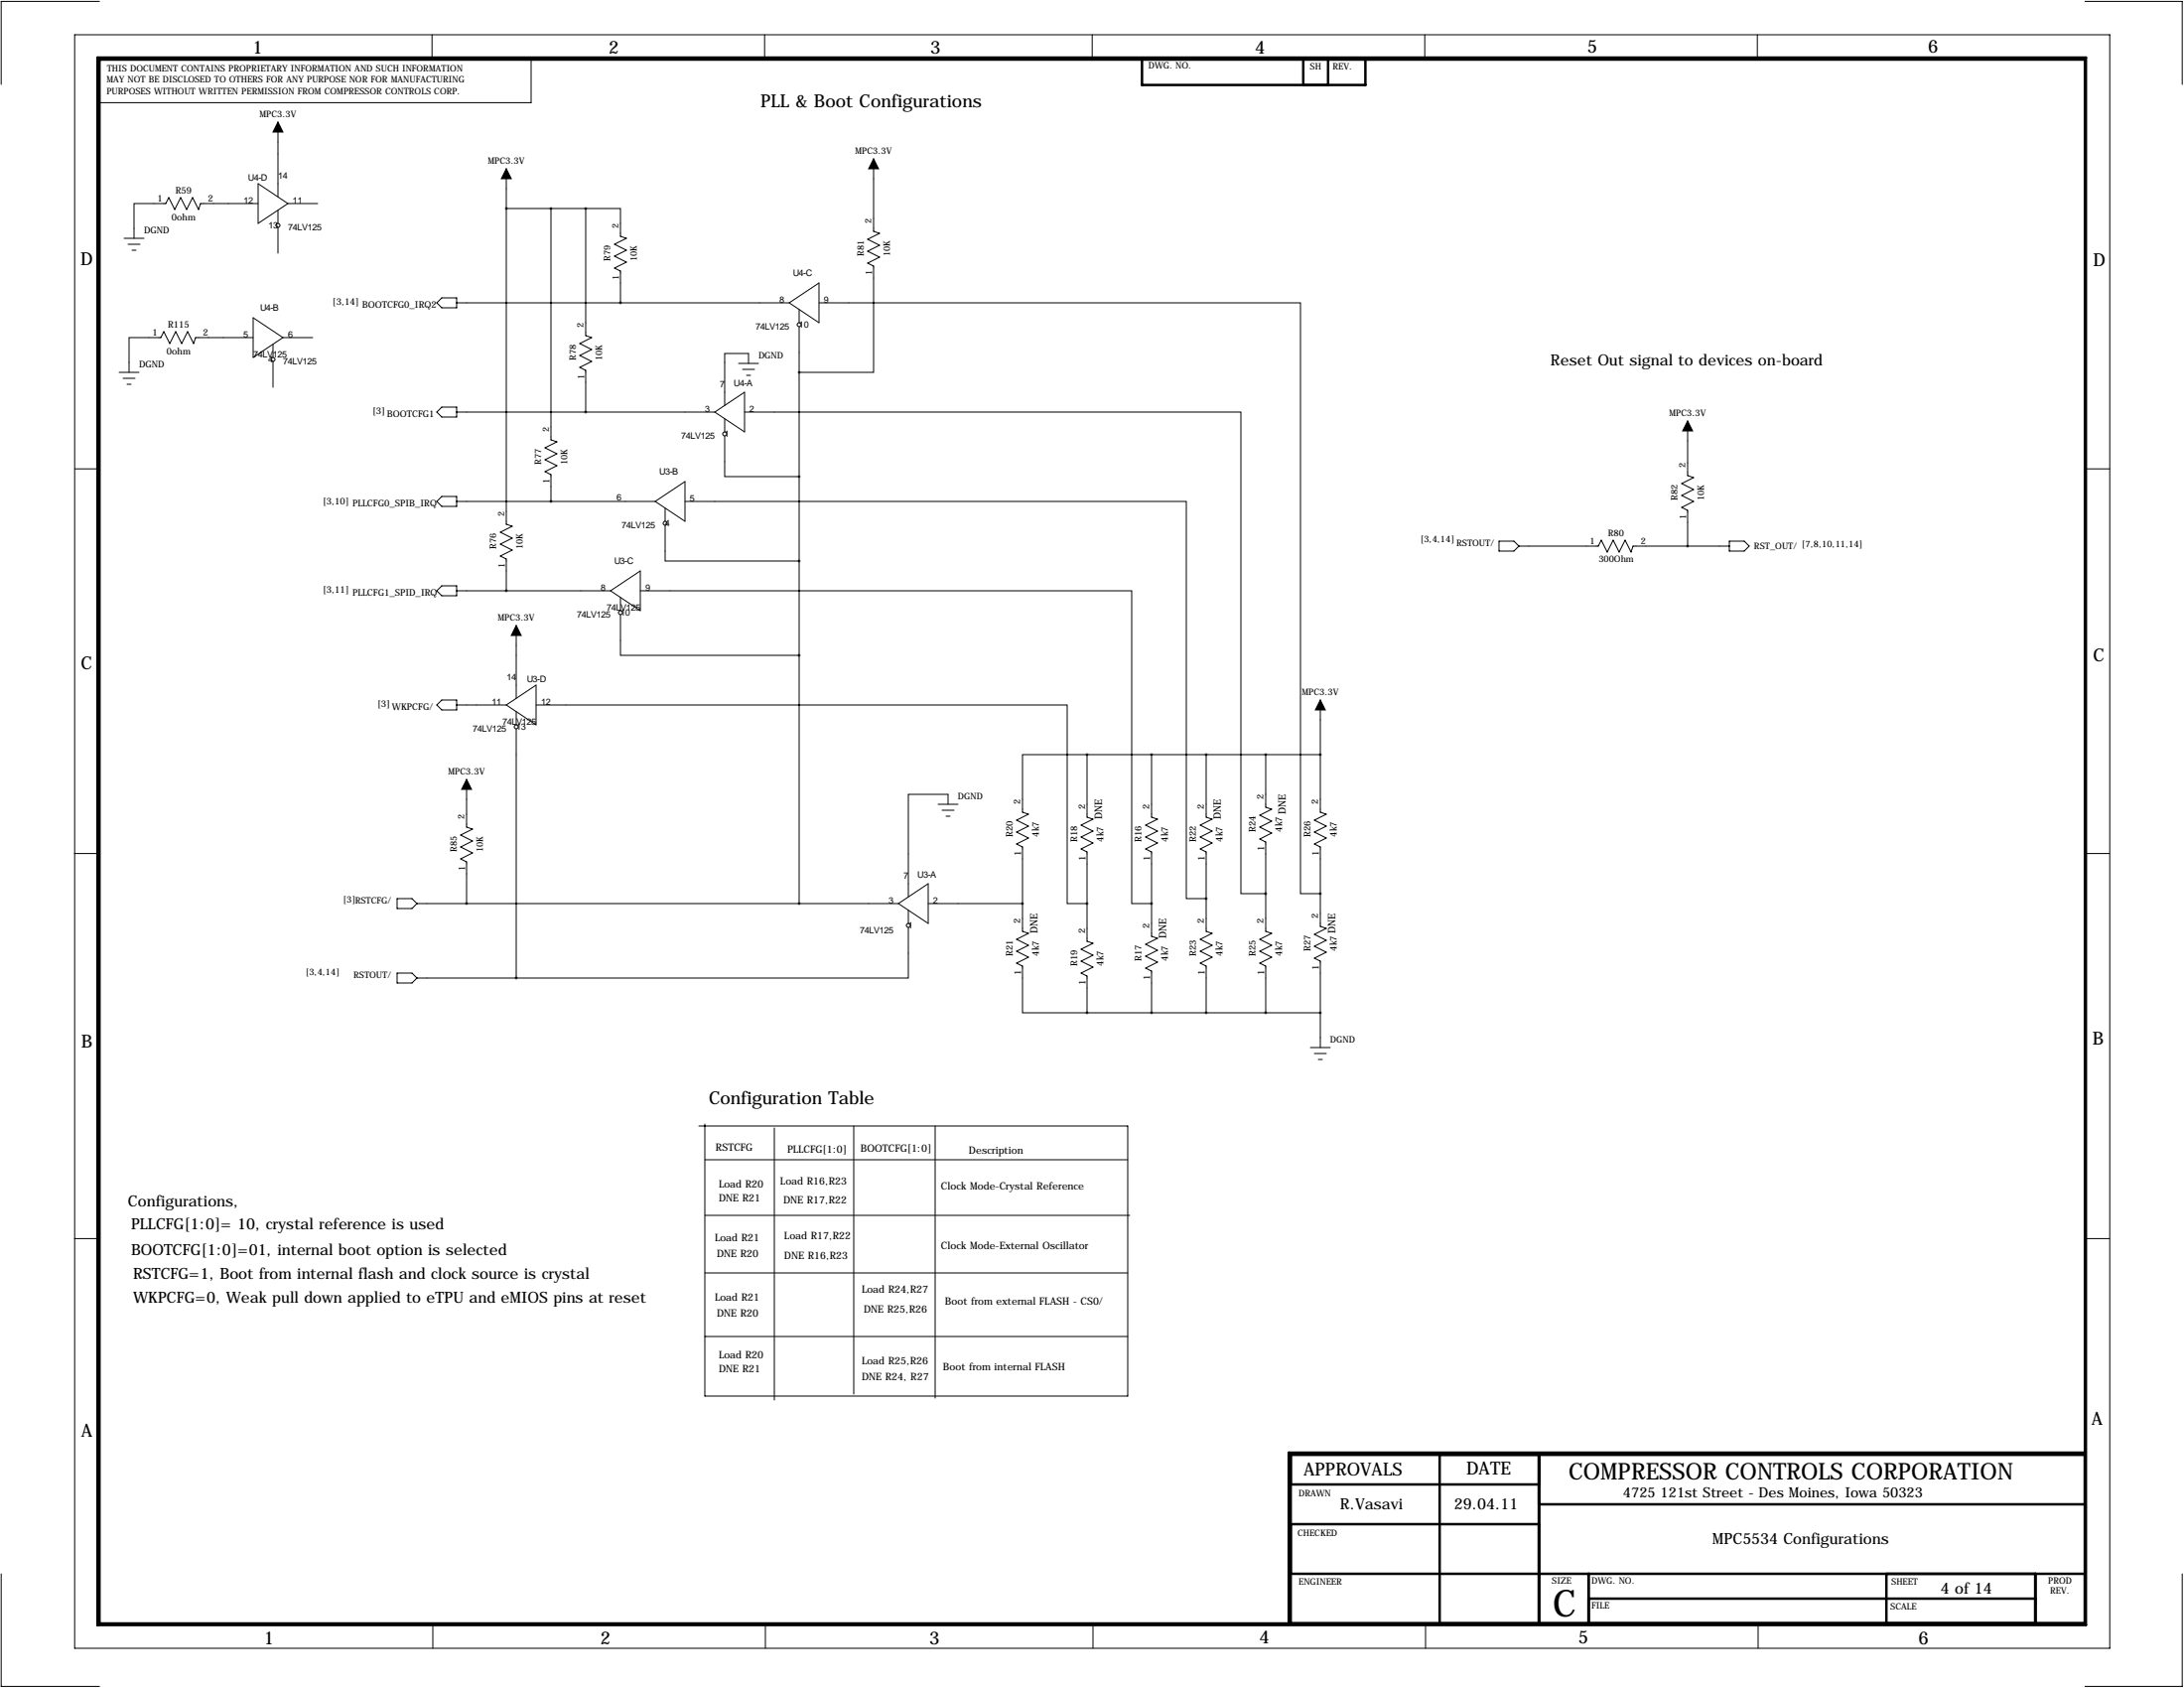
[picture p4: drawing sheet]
<svg xmlns="http://www.w3.org/2000/svg" width="559mm" height="432mm" viewBox="0 0 559 432" stroke-linecap="round" stroke-linejoin="round" font-family="sans-serif">
<g fill="none" stroke="#000" stroke-width=".25">
<path d="M19.1 8.9h520.7v412.7h-520.7zM25.5 .4h-25.2v21.2M110.5 8.9v6.3M143.1 15.2h-7.2v11.1h-110.9M195.6 8.9v6.3M279.5 8.9v6.3M364.5 8.9v6.3M449.6 8.9v6.3M533.5 .4h24.8v21.2M71.1 31.2v19.1M66 52.1h-14.7l-.5 1.5-1.5-3.1-1.5 3.1-1.6-3.1-1.5 3.1-1.5-3.1-.8 1.6h-8.1v8.9M66 47l7.7 5.1-7.7 5z"/>
<path d="M71.1 53.8v3.3M71.1 58.2v6.6M73.7 52.1h7.6M129.5 43.2v90.9l1.6 .5-3.1 1.5 3.1 1.6-3.1 1.5 3.1 1.5-3.1 1.5 1.5 .8v8.1M129.5 53.3h20.4M141 53.3v59.2l1.5 .5-3.1 1.6 3.1 1.5-3.1 1.5 3.1 1.5-3.1 1.5 1.6 .8v6.9M149.9 53.3h8.8v7.2l1.6 .5-3.1 1.5 3.1 1.5-3.1 1.5 3.1 1.6-3.1 1.5 1.5 .7v8.2M149.9 53.3v32.6l1.5 .5-3.1 1.5 3.1 1.5-3.1 1.5 3.1 1.6-3.1 1.5 1.6 .7v10.7M223.5 40.6v18.6l1.5 .5-3 1.5 3 1.5-3 1.6 3 1.5-3 1.5 1.5 .8v27.1h-19M31.7 61h5.1M32.8 62.5h3M33.8 64h1"/>
<path d="M111.8 77.5l1.2-1.3h3.8v2.5h-3.8zM116.8 77.5h85.1M201.9 77.5l7.6-5.1v10.2zM204.5 79.2v3.4M209.5 77.5h123.2v151.1h5.1M30.5 95.2h5.1M31.5 96.8h3M32.5 98.3h1M64.8 86.4h-14.8l-.5 1.5-1.5-3.1-1.5 3.1-1.5-3.1-1.6 3.1-1.5-3.1-.8 1.6h-8.1v8.8M64.8 81.3l7.6 5.1-7.6 5zM69.8 88.1v3.3M69.8 92.5v6.6"/>
<path d="M72.4 86.4h7.6M189 93h5.1M190 94.5h3M191 96h1M191.5 93v-2.6h-6.1v13.2M204.5 83.6v147.5M19.2 119.9h6.4M111.8 105.4l1.2-1.3h3.8v2.6h-3.8zM116.8 105.4h66.1M182.9 105.4l7.6-5.1v10.2zM185.4 111.5v10.4h19.1M185.4 107.2v3.3"/>
<path d="M190.5 105.4h127v123.2h6.3M431.8 107.7v14l1.5 .5-3 1.5 3 1.5-3 1.5 3 1.6-3 1.5 1.5 .8v9.1M533.4 119.9h6.4M111.8 128.3l1.2-1.3h3.8v2.5h-3.8zM116.8 128.3h50.8M167.6 128.3l7.7-5.1v10.1zM170.2 134.4v9.1h34.3M170.2 130v3.3M175.3 128.3h128.2v101.6h5.1M383.5 138.4h3.8l1.3 1.3-1.3 1.3h-3.8zM388.6 139.7h20.3l.8-1.5 1.5 3 1.5-3 1.6 3 1.5-3 1.5 3 .5-1.5h24.7M442.5 138.4h3.8l1.2 1.3-1.2 1.3h-3.8z"/>
<path d="M113 149.9h3.8v2.5h-3.8l-1.2-1.3zM116.8 151.1h39.4M156.2 151.1l7.6-5.1v10.2zM158.7 157.2v10.4h45.8M158.7 152.9v3.3M163.8 151.1h125.8v80h5M113 179.1h3.8v2.5h-3.8l-1.2-1.3zM132.1 160v18.6M337.8 179.1v28.7l1.5 .5-3 1.5 3 1.5-3 1.6 3 1.5-3 1.5 1.5 .8v20.3l1.5 .5-3 1.5 3 1.5-3 1.6 3 1.5-3 1.5 1.5 .8v22.1M116.8 180.3h12.7M119.4 199.4v12.2l1.5 .5-3 1.5 3 1.5-3 1.6 3 1.5-3 1.5 1.5 .8v10.6M129.5 180.3l7.7-5v10.1z"/>
<path d="M132.1 182.1v3.3M132.1 186.4v63.8M137.2 180.3h135.8v50.8h5.1M278.1 193h-16.5v14.8l1.5 .5-3 1.5 3 1.5-3 1.6 3 1.5-3 1.5 1.5 .8v21.6l1.5 .5-3 1.5 3 1.5-3 1.5 3 1.6-3 1.5 1.5 .7v12h16.5M278.1 193v16l1.6 .5-3.1 1.6 3.1 1.5-3.1 1.5 3.1 1.5-3.1 1.6 1.5 .7v22.9l1.6 .5-3.1 1.5 3.1 1.5-3.1 1.6 3.1 1.5-3.1 1.5 1.5 .8v9.4M278.1 193h59.7M294.6 193v16l1.6 .5-3.1 1.6 3.1 1.5-3.1 1.5 3.1 1.5-3.1 1.6 1.5 .7v21.6l1.6 .5-3.1 1.6 3.1 1.5-3.1 1.5 3.1 1.5-3.1 1.5 1.5 .8v10.7M308.6 193v16l1.5 .5-3 1.6 3 1.5-3 1.5 3 1.5-3 1.6 1.5 .7v20.4l1.5 .5-3 1.5 3 1.5-3 1.5 3 1.6-3 1.5 1.5 .7v12M323.8 193v13.5l1.6 .5-3.1 1.5 3.1 1.6-3.1 1.5 3.1 1.5-3.1 1.5 1.5 .8v22.9l1.6 .5-3.1 1.5 3.1 1.5-3.1 1.5 3.1 1.6-3.1 1.5 1.5 .7v12M19 218.3h6.5M240 205.7h5.1M241 207.3h3.1"/>
<path d="M242.1 208.8h1M242.6 205.7v-2.5h-10.2v26.2M533.3 218.3h6.4M101.6 229.9h3.8l1.3 1.2-1.3 1.3h-3.8zM106.7 231.1h123.2M229.9 231.1l7.6-5v10.1zM232.4 237.2v13h-100.3M232.4 232.9v3.3M237.5 231.1h24.1M101.6 248.9h3.8l1.3 1.3-1.3 1.3h-3.8zM106.7 250.2h25.4M278.1 259.1h59.7"/>
<path d="M335.3 268h5.1M336.3 269.5h3M337.3 271h1M180.3 287.5v69.6h108.2v-69.1h-109.7M180.3 296.7h108.2M198.1 288.5v69.6M218.4 288v68.6M239.3 288v69.6M19 316.8h6.5M180.3 310.9h108.8M533.3 316.8h6.4M180.3 325.6h108.2"/>
<path d="M180.3 341.9h.1M180.3 341.9h108.2M.3 402.6v28.8h25.2M110.7 415.3v6.3M195.8 415.3v6.3M279.7 415.3v6.3M364.7 415.3v6.3M449.8 415.3v6.3M558.3 402.6v28.8h-24.8"/>
<circle cx="71.1" cy="57.7" r=".51"/>
<circle cx="69.8" cy="91.9" r=".51"/>
<circle cx="204.5" cy="83.1" r=".51"/>
<circle cx="185.4" cy="111" r=".51"/>
<circle cx="170.2" cy="133.9" r=".51"/>
<circle cx="158.7" cy="156.7" r=".51"/>
<circle cx="132.1" cy="185.9" r=".51"/>
<circle cx="232.4" cy="236.7" r=".51"/>
</g>
<g fill="none" stroke="#000" stroke-width=".63">
<path d="M24.9 14.7h508.8v401h-508.8zM25.5 15.2h508v400.1h-508zM292.2 15h57.2v6.7h-57.2zM333.5 21.7v-6.7h6.3v6.7M330.3 379.7h63.5M368.4 372.1v43.2M393.8 372.1v43.2M533.5 372.1h-203.2v43.2M533.5 371.6h-203.8v43.7M330.3 389.9h63.5M393.8 384.8h139.7M330.3 402.6h203.2"/>
<path d="M406.5 402.6v12.7M406.5 408.9h114.3M482.7 402.6v12.7M520.8 402.6v12.7"/>
</g>
<path d="M71.1 31.2l1.3 2.6h-2.6zM129.5 43.2l1.3 2.5h-2.5zM223.5 40.6l1.3 2.6h-2.6zM431.8 107.7l1.3 2.5h-2.6zM132.1 160l1.2 2.6h-2.5zM337.8 179.1l1.3 2.5h-2.6zM119.4 199.4l1.2 2.5h-2.5z" fill="#000" stroke="#000" stroke-width=".25"/>
<path d="M323.8 193a.05 .05 0 0 0 .1 0 .05 .05 0 0 0-.1 0zM294.6 193a.05 .05 0 0 0 .1 0 .05 .05 0 0 0-.1 0zM278.1 193a.05 .05 0 0 0 .1 0 .05 .05 0 0 0-.1 0zM323.8 228.6a.05 .05 0 0 0 .1 0 .05 .05 0 0 0-.1 0zM294.6 231.1a.05 .05 0 0 0 .1 0 .05 .05 0 0 0-.1 0zM278.1 231.1a.05 .05 0 0 0 .1 0 .05 .05 0 0 0-.1 0zM278.1 259.1a.05 .05 0 0 0 .1 0 .05 .05 0 0 0-.1 0zM294.6 259.1a.05 .05 0 0 0 .1 0 .05 .05 0 0 0-.1 0zM158.7 77.5a.05 .05 0 0 0 .1 0 .05 .05 0 0 0-.1 0zM149.8 105.4a.05 .05 0 0 0 .1 0 .05 .05 0 0 0-.1 0zM140.9 128.3a.05 .05 0 0 0 .1 0 .05 .05 0 0 0-.1 0zM129.5 151.1a.05 .05 0 0 0 .1 0 .05 .05 0 0 0-.1 0zM129.5 53.3a.05 .05 0 0 0 .1 0 .05 .05 0 0 0-.1 0zM140.9 53.3a.05 .05 0 0 0 .1 0 .05 .05 0 0 0-.1 0zM149.8 53.3a.05 .05 0 0 0 .1 0 .05 .05 0 0 0-.1 0zM204.4 121.9a.05 .05 0 0 0 .1 0 .05 .05 0 0 0-.1 0zM204.4 143.5a.05 .05 0 0 0 .1 0 .05 .05 0 0 0-.1 0zM204.4 167.6a.05 .05 0 0 0 .1 0 .05 .05 0 0 0-.1 0zM204.4 95.3a.05 .05 0 0 0 .1 0 .05 .05 0 0 0-.1 0zM204.4 231.1a.05 .05 0 0 0 .1 0 .05 .05 0 0 0-.1 0zM323.8 259.1a.05 .05 0 0 0 .1 0 .05 .05 0 0 0-.1 0z" fill="#000" stroke="#000" stroke-width=".63"/>
<text font-size="9.6" x="397.3" y="413.5">C</text>
<text font-size="5.9" x="401.4" y="378.6">COMPRESSOR CONTROLS CORPORATION</text>
<g font-size="4.6">
<text x="64.6" y="13.7">1</text>
<text x="155.8" y="13.7">2</text>
<text x="238" y="13.7">3</text>
<text x="321.1" y="13.7">4</text>
<text x="406.1" y="13.5">5</text>
<text x="493.3" y="13.5">6</text>
<text x="194.6" y="27.4">PLL &amp; Boot Configurations</text>
<text x="20.6" y="67.9">D</text>
<text x="535.6" y="68.1">D</text>
<text x="20.7" y="171.1">C</text>
<text x="535.5" y="169.2">C</text>
<text x="20.8" y="268.1">B</text>
<text x="535.4" y="267.2">B</text>
<text x="181.4" y="282.4">Configuration Table</text>
<text x="535.2" y="364.5">A</text>
<text x="20.8" y="367.5">A</text>
<text x="333.6" y="377.4">APPROVALS</text>
<text x="375.2" y="377.2">DATE</text>
<text x="67.5" y="420.6">1</text>
<text x="153.6" y="420.6">2</text>
<text x="237.8" y="420.6">3</text>
<text x="322.2" y="420.5">4</text>
<text x="403.9" y="420.4">5</text>
<text x="490.9" y="420.6">6</text>
</g>
<g font-size="4">
<text x="396.7" y="93.5">Reset Out signal to devices on-board</text>
<text x="32.8" y="308.6">Configurations,</text>
<text x="33.5" y="314.5">PLLCFG[1:0]= 10, crystal reference is used</text>
<text x="33.5" y="321.1">BOOTCFG[1:0]=01, internal boot option is selected</text>
<text x="34" y="327.2">RSTCFG=1, Boot from internal flash and clock source is crystal</text>
<text x="34" y="333.2">WKPCFG=0, Weak pull down applied to eTPU and eMIOS pins at reset</text>
<text x="342.9" y="386.1">R.Vasavi</text>
<text x="372.1" y="386.1">29.04.11</text>
<text x="438.1" y="395">MPC5534 Configurations</text>
<text x="496.6" y="407.7">4 of 14</text>
</g>
<text font-size="3.6" x="415.3" y="383">4725 121st Street - Des Moines, Iowa 50323</text>
<g font-size="2.6">
<text x="328.9" y="208.3" transform="rotate(-90 328.9 208.3)">DNE</text>
<text x="183.1" y="294.4">RSTCFG</text>
<text x="201.4" y="294.9">PLLCFG[1:0]</text>
<text x="220.2" y="294.6">BOOTCFG[1:0]</text>
<text x="247.9" y="295.1">Description</text>
<text x="183.9" y="303.8">Load R20</text>
<text x="199.6" y="303">Load R16,R23</text>
<text x="240.8" y="304.3">Clock Mode-Crystal Reference</text>
<text x="183.9" y="307.3">DNE R21</text>
<text x="200.4" y="307.8">DNE R17,R22</text>
<text x="182.9" y="317.5">Load R21</text>
<text x="200.7" y="317">Load R17,R22</text>
<text x="183.4" y="321.6">DNE R20</text>
<text x="200.7" y="322.1">DNE R16,R23</text>
<text x="240.8" y="319.5">Clock Mode-External Oscillator</text>
<text x="182.9" y="332.7">Load R21</text>
<text x="220.5" y="330.7">Load R24,R27</text>
<text x="221" y="335.8">DNE R25,R26</text>
<text x="241.8" y="333.8">Boot from external FLASH - CS0/</text>
<text x="183.4" y="336.8">DNE R20</text>
<text x="183.9" y="347.5">Load R20</text>
<text x="183.9" y="351">DNE R21</text>
<text x="220.5" y="349">Load R25,R26</text>
<text x="220.5" y="353.1">DNE R24, R27</text>
<text x="241.3" y="350.5">Boot from internal FLASH</text>
</g>
<g font-size="2.4">
<text x="40.2" y="51.7">1</text>
<text x="44.9" y="49.5">R59</text>
<text x="53.3" y="51.6">2</text>
<text x="36.8" y="59.7">DGND</text>
<text x="43.9" y="56.3">0ohm</text>
<text x="85.1" y="77.9">[3,14]</text>
<text x="42.9" y="83.8">R115</text>
<text x="92.7" y="78.7">BOOTCFG0_IRQ2</text>
<text x="39" y="86">1</text>
<text x="52" y="85.9">2</text>
<text x="35.6" y="94">DGND</text>
<text x="42.7" y="90.6">0ohm</text>
<text x="95.2" y="105.8">[3]</text>
<text x="99.1" y="106.7">BOOTCFG1</text>
<text x="82.5" y="128.9">[3,10]</text>
<text x="90.2" y="129.5">PLLCFG0_SPIB_IRQ</text>
<text x="82.5" y="151.5">[3,11]</text>
<text x="90.2" y="152.4">PLLCFG1_SPID_IRQ</text>
<text x="96.5" y="180.7">[3]</text>
<text x="100.3" y="181.6">WKPCFG/</text>
<text x="261.1" y="205.8" transform="rotate(-90 261.1 205.8)">2</text>
<text x="277.6" y="207.1" transform="rotate(-90 277.6 207.1)">2</text>
<text x="294.1" y="207.1" transform="rotate(-90 294.1 207.1)">2</text>
<text x="308.1" y="207.1" transform="rotate(-90 308.1 207.1)">2</text>
<text x="323.3" y="204.6" transform="rotate(-90 323.3 204.6)">2</text>
<text x="337.3" y="205.8" transform="rotate(-90 337.3 205.8)">2</text>
<text x="259.1" y="214.2" transform="rotate(-90 259.1 214.2)">R20</text>
<text x="265.8" y="214.1" transform="rotate(-90 265.8 214.1)">4k7</text>
<text x="275.6" y="215.5" transform="rotate(-90 275.6 215.5)">R18</text>
<text x="282.3" y="215.3" transform="rotate(-90 282.3 215.3)">4k7 DNE</text>
<text x="292.1" y="215.5" transform="rotate(-90 292.1 215.5)">R16</text>
<text x="298.8" y="215.3" transform="rotate(-90 298.8 215.3)">4k7</text>
<text x="306.1" y="215.5" transform="rotate(-90 306.1 215.5)">R22</text>
<text x="312.8" y="215.3" transform="rotate(-90 312.8 215.3)">4k7 DNE</text>
<text x="321.3" y="212.9" transform="rotate(-90 321.3 212.9)">R24</text>
<text x="328.1" y="212.8" transform="rotate(-90 328.1 212.8)">4k7</text>
<text x="335.3" y="214.2" transform="rotate(-90 335.3 214.2)">R26</text>
<text x="342" y="214.1" transform="rotate(-90 342 214.1)">4k7</text>
<text x="261.2" y="218.8" transform="rotate(-90 261.2 218.8)">1</text>
<text x="277.7" y="220.1" transform="rotate(-90 277.7 220.1)">1</text>
<text x="294.2" y="220.1" transform="rotate(-90 294.2 220.1)">1</text>
<text x="308.2" y="220.1" transform="rotate(-90 308.2 220.1)">1</text>
<text x="323.4" y="217.6" transform="rotate(-90 323.4 217.6)">1</text>
<text x="337.4" y="218.8" transform="rotate(-90 337.4 218.8)">1</text>
<text x="261.1" y="236.3" transform="rotate(-90 261.1 236.3)">2</text>
<text x="277.6" y="238.8" transform="rotate(-90 277.6 238.8)">2</text>
<text x="294.1" y="237.6" transform="rotate(-90 294.1 237.6)">2</text>
<text x="308.1" y="236.3" transform="rotate(-90 308.1 236.3)">2</text>
<text x="323.3" y="236.3" transform="rotate(-90 323.3 236.3)">2</text>
<text x="337.3" y="235" transform="rotate(-90 337.3 235)">2</text>
<text x="259.1" y="244.7" transform="rotate(-90 259.1 244.7)">R21</text>
<text x="265.8" y="244.5" transform="rotate(-90 265.8 244.5)">4k7 DNE</text>
<text x="292.1" y="245.9" transform="rotate(-90 292.1 245.9)">R17</text>
<text x="298.8" y="245.8" transform="rotate(-90 298.8 245.8)">4k7 DNE</text>
<text x="306.1" y="244.7" transform="rotate(-90 306.1 244.7)">R23</text>
<text x="312.8" y="244.5" transform="rotate(-90 312.8 244.5)">4k7</text>
<text x="321.3" y="244.7" transform="rotate(-90 321.3 244.7)">R25</text>
<text x="328.1" y="244.5" transform="rotate(-90 328.1 244.5)">4k7</text>
<text x="335.3" y="243.4" transform="rotate(-90 335.3 243.4)">R27</text>
<text x="342" y="243.3" transform="rotate(-90 342 243.3)">4k7 DNE</text>
<text x="261.2" y="249.3" transform="rotate(-90 261.2 249.3)">1</text>
<text x="275.6" y="247.2" transform="rotate(-90 275.6 247.2)">R19</text>
<text x="277.7" y="251.9" transform="rotate(-90 277.7 251.9)">1</text>
<text x="282.3" y="247.1" transform="rotate(-90 282.3 247.1)">4k7</text>
<text x="294.2" y="250.6" transform="rotate(-90 294.2 250.6)">1</text>
<text x="308.2" y="249.3" transform="rotate(-90 308.2 249.3)">1</text>
<text x="323.4" y="249.3" transform="rotate(-90 323.4 249.3)">1</text>
<text x="337.4" y="248.1" transform="rotate(-90 337.4 248.1)">1</text>
</g>
<g font-size="2.3">
<text x="293.8" y="17.6">DWG. NO.</text>
<text x="335.2" y="17.7">SH</text>
<text x="341" y="17.7">REV.</text>
<text x="27.3" y="21.1">MAY NOT BE DISCLOSED TO OTHERS FOR ANY PURPOSE NOR FOR MANUFACTURING</text>
<text x="27.4" y="18.3">THIS DOCUMENT CONTAINS PROPRIETARY INFORMATION AND SUCH INFORMATION</text>
<text x="27.3" y="24.2">PURPOSES WITHOUT WRITTEN PERMISSION FROM COMPRESSOR CONTROLS CORP.</text>
<text x="66.4" y="30">MPC3.3V</text>
<text x="124.9" y="41.9">MPC3.3V</text>
<text x="218.8" y="39.4">MPC3.3V</text>
<text x="63.5" y="46.2">U4-D</text>
<text x="71.1" y="45.7">14</text>
<text x="62.4" y="52.1">12</text>
<text x="74.9" y="52.1">11</text>
<text x="68.7" y="58.4">13</text>
<text x="73.7" y="58.9">74LV125</text>
<text x="158.2" y="58.5" transform="rotate(-90 158.2 58.5)">2</text>
<text x="223" y="57.2" transform="rotate(-90 223 57.2)">2</text>
<text x="221" y="65.5" transform="rotate(-90 221 65.5)">R81</text>
<text x="227.7" y="65.5" transform="rotate(-90 227.7 65.5)">10K</text>
<text x="156.2" y="66.8" transform="rotate(-90 156.2 66.8)">R79</text>
<text x="158.3" y="71.5" transform="rotate(-90 158.3 71.5)">1</text>
<text x="162.9" y="66.8" transform="rotate(-90 162.9 66.8)">10K</text>
<text x="202.9" y="70.6">U4-C</text>
<text x="223.1" y="70.3" transform="rotate(-90 223.1 70.3)">1</text>
<text x="199.5" y="77.5">8</text>
<text x="210.8" y="77.5">9</text>
<text x="66.5" y="79.5">U4-B</text>
<text x="149.4" y="83.9" transform="rotate(-90 149.4 83.9)">2</text>
<text x="204.5" y="83.8">10</text>
<text x="62.3" y="86.4">5</text>
<text x="73.7" y="86.4">6</text>
<text x="193.4" y="84.3">74LV125</text>
<text x="64.8" y="91.4">74LV125</text>
<text x="68.7" y="92.7">4</text>
<text x="72.4" y="93.2">74LV125</text>
<text x="147.3" y="92.2" transform="rotate(-90 147.3 92.2)">R78</text>
<text x="154" y="92.2" transform="rotate(-90 154 92.2)">10K</text>
<text x="194.1" y="91.7">DGND</text>
<text x="149.5" y="96.9" transform="rotate(-90 149.5 96.9)">1</text>
<text x="184.2" y="99.1">7</text>
<text x="187.8" y="98.8">U4-A</text>
<text x="180.4" y="105.4">3</text>
<text x="191.8" y="105.4">2</text>
<text x="427.1" y="106.4">MPC3.3V</text>
<text x="140.5" y="110.5" transform="rotate(-90 140.5 110.5)">2</text>
<text x="174.3" y="112.3">74LV125</text>
<text x="185.4" y="111.8">1</text>
<text x="138.4" y="118.9" transform="rotate(-90 138.4 118.9)">R77</text>
<text x="145.1" y="118.9" transform="rotate(-90 145.1 118.9)">10K</text>
<text x="431.3" y="119.7" transform="rotate(-90 431.3 119.7)">2</text>
<text x="140.6" y="123.6" transform="rotate(-90 140.6 123.6)">1</text>
<text x="168.7" y="121.4">U3-B</text>
<text x="157.8" y="128">6</text>
<text x="176.5" y="128.3">5</text>
<text x="429.3" y="128" transform="rotate(-90 429.3 128)">R82</text>
<text x="436" y="128" transform="rotate(-90 436 128)">10K</text>
<text x="129" y="132.1" transform="rotate(-90 129 132.1)">2</text>
<text x="159.1" y="135.1">74LV125</text>
<text x="170.2" y="134.6">4</text>
<text x="411.5" y="137.2">R80</text>
<text x="431.4" y="132.7" transform="rotate(-90 431.4 132.7)">1</text>
<text x="127" y="140.5" transform="rotate(-90 127 140.5)">R76</text>
<text x="133.7" y="140.5" transform="rotate(-90 133.7 140.5)">10K</text>
<text x="363.4" y="138.8">[3,4,14]</text>
<text x="372.7" y="139.7">RSTOUT/</text>
<text x="406.8" y="139.3">1</text>
<text x="409" y="143.9">300Ohm</text>
<text x="419.8" y="139.2">2</text>
<text x="448.8" y="140.5">RST_OUT/ [7,8,10,11,14]</text>
<text x="129.1" y="145.2" transform="rotate(-90 129.1 145.2)">1</text>
<text x="157.2" y="144.3">U3-C</text>
<text x="153.8" y="151.1">8</text>
<text x="165.1" y="151.1">9</text>
<text x="127.4" y="158.8">MPC3.3V</text>
<text x="147.6" y="158">74LV125</text>
<text x="155.3" y="156.2">74LV125</text>
<text x="158.7" y="157.5">10</text>
<text x="129.7" y="174">14</text>
<text x="134.8" y="174.5">U3-D</text>
<text x="333.1" y="177.8">MPC3.3V</text>
<text x="125.9" y="180.3">11</text>
<text x="128.6" y="185.4">74LV125</text>
<text x="138.4" y="180.3">12</text>
<text x="121" y="187.2">74LV125</text>
<text x="132.1" y="186.7">13</text>
<text x="114.7" y="198.1">MPC3.3V</text>
<text x="118.9" y="209.6" transform="rotate(-90 118.9 209.6)">2</text>
<text x="245.1" y="204.5">DGND</text>
<text x="116.8" y="217.9" transform="rotate(-90 116.8 217.9)">R85</text>
<text x="123.5" y="217.9" transform="rotate(-90 123.5 217.9)">10K</text>
<text x="119" y="222.7" transform="rotate(-90 119 222.7)">1</text>
<text x="231.2" y="224.8">7</text>
<text x="234.8" y="224.5">U3-A</text>
<text x="87.8" y="231">[3]RSTCFG/</text>
<text x="227.4" y="231.1">3</text>
<text x="238.8" y="231.1">2</text>
<text x="220" y="238.8">74LV125</text>
<text x="232.4" y="237.5">1</text>
<text x="78.2" y="249.5">[3,4,14]</text>
<text x="90.5" y="250.2">RSTOUT/</text>
<text x="340.4" y="266.7">DGND</text>
<text x="332.3" y="382.8">DRAWN</text>
<text x="332" y="392.9">CHECKED</text>
<text x="332.3" y="405.4">ENGINEER</text>
<text x="397.1" y="405.1">SIZE</text>
<text x="407.2" y="405.1">DWG. NO.</text>
<text x="483.9" y="405.4">SHEET</text>
<text x="524.1" y="405.1">PROD</text>
<text x="524.6" y="407.7">REV.</text>
<text x="407.2" y="411.5">FILE</text>
<text x="483.7" y="411.7">SCALE</text>
</g>
</svg>
